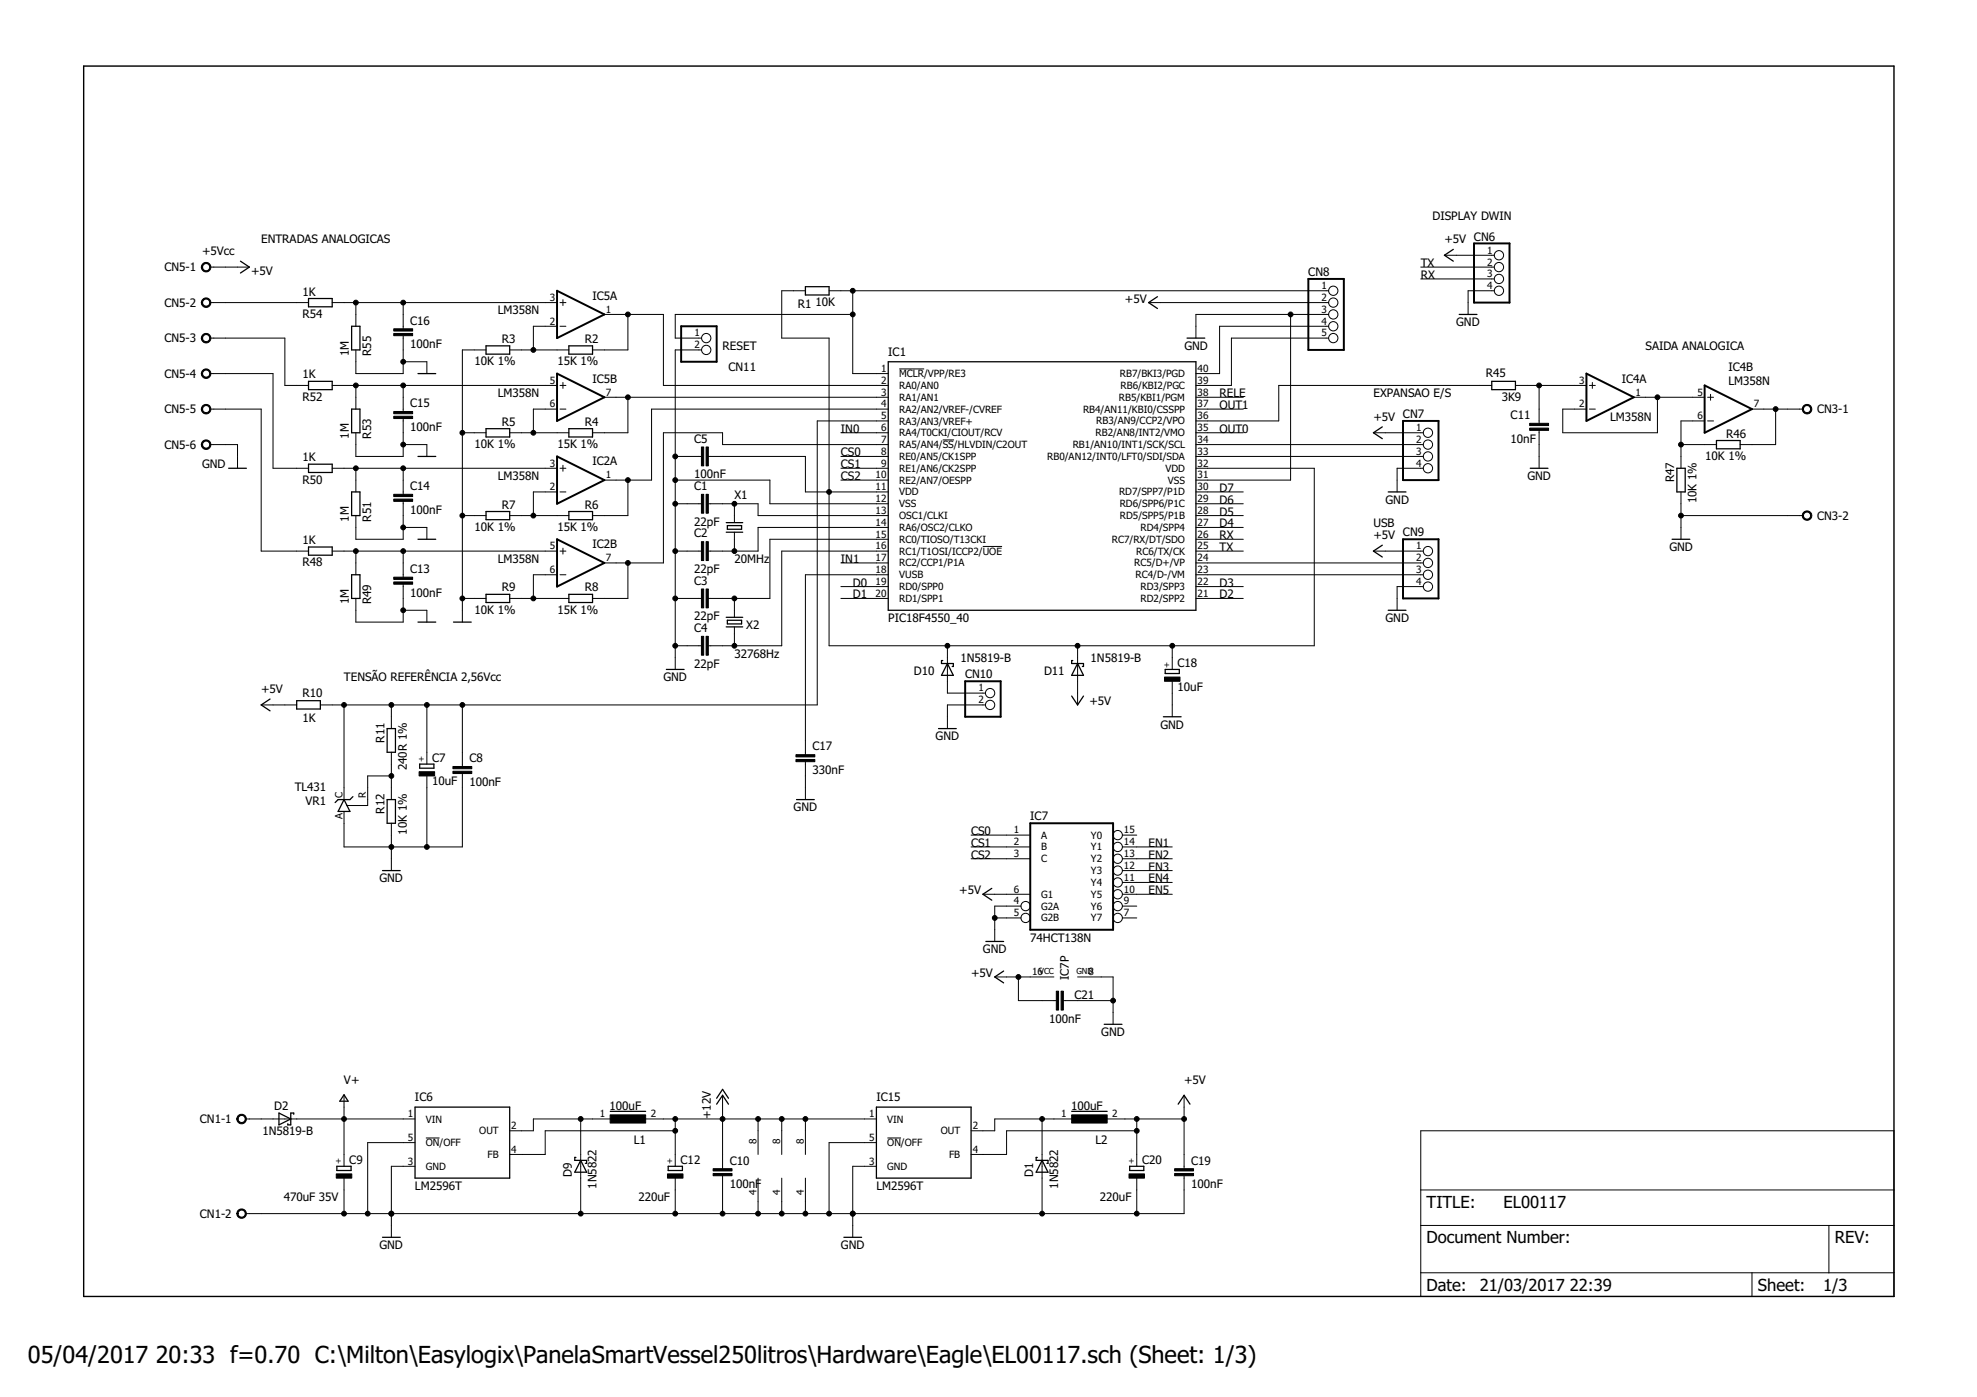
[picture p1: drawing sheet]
<svg xmlns="http://www.w3.org/2000/svg" width="297mm" height="210mm" viewBox="0 0 297 210" stroke-linecap="round" stroke-linejoin="round" font-family="sans-serif">
<g fill="none" stroke="#000" stroke-width=".15">
<path d="M217 38.4h7.5M31.6 50.8h11.2v7.1h3.6M31.6 56.1h9.4v14.3h5.4M31.6 45.5h14.8M31.6 40.1h5.9M49.9 57.9h33.8M49.9 45.5h33.8M53.5 45.5v3.5M53.5 57.9v3.6M60.6 50.5v5.6h-7.1v-3.5M60.6 54.4h3.5v1.7M60.6 45.5v3.9"/>
<path d="M60.6 57.9v3.9M73 52.6h-3.5v40.9M76.6 52.6h8.9M83.7 49h-3.6v3.6M84.1 57.9h.9M84.1 45.5h.9M84.1 49h.9M84.6 45v.9M84.6 57.5v.9M90.8 59.7h42.7M90.8 47.2h8.9v10.7h33.8M94.3 59.7v5.3h-5.3"/>
<path d="M94.3 47.2v5.4h-5.3M105.4 52.6h-3.9v48M121 43.7h-3.5v7.1h7.1v46.2h72.9v-26.6h-17.8M124.6 43.7h75M128.1 43.7v12.4h5.4M128.1 47.2h-26.6v3.6h3.9M135.1 55.4h3.8M172.6 45.5h27M179.7 59.7h7.1M193.9 47.2v24.9h-14.2M199.6 50.8h-14.6v7.1h-5.3M199.6 49h-16.4v7.1h-3.5"/>
<path d="M199.6 47.2h-19.9v3.6M213.5 40.1h11M213.5 41.9h11M224.1 57.9h-32v5.3h-12.4M224.5 43.7h-3.9v3.5M227.7 57.9h10.7M231.2 57.9v5.7M238.8 57.9h.9M239.2 57.5v.9M245.5 59.7h10.6M249 59.7v5.3h-14.2v-3.5h3.6M256.6 59.7h.9"/>
<path d="M257 59.2v.9M31.6 66.8h4.1v3.6M31.6 61.5h7.6v21.3h7.2M49.9 70.4h33.8M53.5 70.4v3.5M60.6 75.3v5.7h-7.1v-3.5M60.6 79.2h3.5v1.8M60.6 62.9v5.7h-7.1v-3.6M60.6 66.8h3.5v1.8M60.6 70.4v3.9M69.5 77.5h3.5M69.5 65h3.5"/>
<path d="M76.6 77.5h8.9M76.6 65h8.9M83.7 73.9h-3.6v3.6M83.7 61.5h-3.6v3.5M84.1 73.9h.9M84.1 61.5h.9M84.1 70.4h.9M84.6 69.9v.9M94.3 72.1v5.4h-5.3M101.5 75.7h3.9M101.5 72.1h14.2v3.6h17.8M101.5 68.6h3.9"/>
<path d="M106.4 75.7h7.5v1.8h19.6M106.4 68.6h14.6v5.3h12.5M110.3 75.7v2.8M110.3 80v2.8M126.3 68.6h7.2M126.3 65h7.2M126.3 70.4h7.2M126.3 72.1h7.2M133.5 79.2h-19.6v3.6h-7.5M133.5 66.8h-24.9v-1.8h-8.9v19.6h-8.9M133.5 63.2h-10.7v42.7h-74.7M133.5 61.5h-35.6v10.6h-7.1"/>
<path d="M141.6 66.1h1.7M179.7 79.2h7.1M179.7 77.5h7.1M179.7 75.7h7.1M179.7 73.9h7.1M179.7 68.6h34.1M179.7 66.8h34.1M179.7 65h7.1M179.7 61.5h7.1M206.4 65h7.4M213.8 70.4h-3.9v3.5M231.2 64.7v5.7"/>
<path d="M238.8 61.5h.9M252.6 77.5h18.3M252.6 66.8h5.3M252.6 73.9v7.1M256.1 63.2h-3.5v7.2M256.6 63.2h.9M263.2 61.5h7.7M266.8 61.5v5.3h-5.3M49.9 82.8h33.8M53.5 82.8v3.6M60.6 91.7h3.5v1.8M60.6 87.8v5.7h-7.1v-3.6"/>
<path d="M60.6 82.8v3.9M69.5 89.9h3.5M76.6 89.9h8.9M83.7 86.4h-3.6v3.5M84.1 82.8h.9M84.1 86.4h.9M84.6 82.4v.8M94.3 84.6v5.3h-5.3M101.5 82.8h3.9M101.5 89.9h3.9M101.5 97h3.9M110.3 89.9v2.9"/>
<path d="M110.3 94.2v2.8M126.3 84.6h7.2M126.3 88.1h7.2M126.3 89.9h7.2M133.5 81h-17.8v8.9h-9.3M133.5 82.8h-16v14.2h-11.1M133.5 86.4h-12.5v27M142.3 97v7.1h5.8M147.7 82.1h2.9M161.9 97v8.9M176.1 97v3.6M179.7 81h7.1"/>
<path d="M179.7 82.8h7.1M179.7 84.6h34.1M179.7 86.4h34.1M179.7 88.1h7.1M179.7 89.9h7.1M206.4 82.8h7.4M213.8 88.1h-3.9v3.6M39.2 105.9h5.4M51.7 105.9v14.2M58.8 116.6h-3.6v4.4h-3.1M58.8 105.9v3.6M58.8 113v7.1"/>
<path d="M64.1 105.9v8.9M64.1 116.6v10.7M69.5 105.9v9.3M69.5 116.2v11.1h-17.8v-5.4M121 114.4v5.7M148.1 105.9h-5.8v3.6M176.1 102.4v5.3M58.8 123.7v7.1M145.9 125.5h8.9M145.9 127.3h8.9M145.9 129h8.9M147.7 134.4h7.1"/>
<path d="M149.5 137.9h3.9M153.4 136.1h-3.9v5.4M168.6 125.5h2.2M168.6 127.3h7.5M168.6 129h7.5M168.6 136.1h2.2M168.6 137.9h2.2M168.6 134.4h7.5M168.6 132.6h7.5M168.6 130.8h7.5M149.5 146.8h8.8M153 146.8v3.5h5.7"/>
<path d="M159.8 150.3h7.4M161.9 146.8h5.3v7.1M36.9 168.1h25.5M51.7 164.6v10.6M51.7 177v5.4M62.4 171.7h-7.2v10.7M62.4 175.2h-3.6v10.7M64 171h2M87.2 168.1v14.3M92.6 168.1h-12.5v1.8h-3.5M96.1 168.1h35.6M101.5 169.9h-19.6v3.6h-5.3"/>
<path d="M101.5 168.1v7.1M101.5 177v5.4M108.6 164.6v11M108.6 176.7v5.7M113.9 168.1v5.4M113.9 177v5.4M117.5 168.1v5.4M117.5 177v5.4M121 168.1v5.4M121 177v5.4M131.7 171.7h-7.1v10.7M131.7 175.2h-3.6v10.7"/>
<path d="M133.3 171h2.1M156.6 168.1v14.3M161.9 168.1h-12.4v1.8h-3.6M165.5 168.1h12.4M170.8 169.9h-19.6v3.6h-5.3M170.8 168.1v7.1M170.8 177v5.4M177.9 176.7v5.7h-141M177.9 164.6v11M213.5 169.9h71.1v24.9h-71.1zM213.5 178.8h71.1M213.5 184.1h71.1"/>
<path d="M213.5 191.2h71.1M263.2 191.2v3.6M274.8 184.1v7.1"/>
<circle cx="225.2" cy="38.4" r=".7"/>
<circle cx="106.1" cy="50.8" r=".7"/>
<circle cx="106.1" cy="52.6" r=".7"/>
<circle cx="200.3" cy="45.5" r=".7"/>
<circle cx="200.3" cy="43.7" r=".7"/>
<circle cx="200.3" cy="47.2" r=".7"/>
<circle cx="200.3" cy="49" r=".7"/>
<circle cx="200.3" cy="50.8" r=".7"/>
<circle cx="225.2" cy="41.9" r=".7"/>
<circle cx="225.2" cy="43.7" r=".7"/>
<circle cx="225.2" cy="40.1" r=".7"/>
<circle cx="214.5" cy="70.4" r=".7"/>
<circle cx="214.5" cy="65" r=".7"/>
<circle cx="214.5" cy="68.6" r=".7"/>
<circle cx="214.5" cy="66.8" r=".7"/>
<circle cx="214.5" cy="88.1" r=".7"/>
<circle cx="214.5" cy="86.4" r=".7"/>
<circle cx="214.5" cy="82.8" r=".7"/>
<circle cx="214.5" cy="84.6" r=".7"/>
<circle cx="148.8" cy="105.9" r=".7"/>
<circle cx="148.8" cy="104.1" r=".7"/>
<circle cx="154.1" cy="136.1" r=".7"/>
<circle cx="154.1" cy="137.9" r=".7"/>
<circle cx="167.9" cy="136.1" r=".7"/>
<circle cx="167.9" cy="125.5" r=".7"/>
<circle cx="167.9" cy="127.3" r=".7"/>
<circle cx="167.9" cy="134.4" r=".7"/>
<circle cx="167.9" cy="132.6" r=".7"/>
<circle cx="167.9" cy="129" r=".7"/>
<circle cx="167.9" cy="130.8" r=".7"/>
<circle cx="167.9" cy="137.9" r=".7"/>
</g>
<g fill="none" stroke="#000" stroke-width=".19">
<path d="M36.1 39.2l1.4 .9-1.4 .9M218.4 37.5l-1.4 .9 1.4 .8M46.4 57.3h3.5v1.2h-3.5zM46.4 44.9h3.5v1.2h-3.5zM52.8 49h1.3v3.6h-1.3zM62.8 56.1h2.7M73 52h3.6v1.2h-3.6zM85.5 52h3.5v1.2h-3.5zM121 43.1h3.6v1.2h-3.6zM133.5 54.4h46.2v37.3h-46.2zM173.9 44.6l-1.3 .9 1.3 .9M178.4 50.8h2.6"/>
<path d="M219.2 47.2h2.7M224.1 57.3h3.6v1.2h-3.6zM34.4 70.4h2.6M46.4 69.7h3.5v1.3h-3.5zM52.8 73.9h1.3v3.6h-1.3zM52.8 61.5h1.3v3.5h-1.3zM62.8 68.6h2.7M73 64.4h3.6v1.3h-3.6zM73 76.9h3.6v1.2h-3.6zM85.5 64.4h3.5v1.3h-3.5zM85.5 76.9h3.5v1.2h-3.5zM109.1 78.5h2.5"/>
<path d="M109.1 80h2.5M109.3 79h2.1v.5h-2.1zM207.7 64.1l-1.3 .9 1.3 .9M208.6 73.9h2.6M229.9 70.4h2.7M251.9 70.4h1.3v3.5h-1.3zM257.9 66.2h3.6v1.2h-3.6zM46.4 82.2h3.5v1.2h-3.5zM52.8 86.4h1.3v3.5h-1.3zM62.8 93.5h2.7M62.8 81h2.7M68.1 93.5h2.7"/>
<path d="M73 89.3h3.6v1.2h-3.6zM85.5 89.3h3.5v1.2h-3.5zM109.1 92.8h2.5M109.1 94.2h2.5M109.3 93.2h2.1v.5h-2.1zM141.6 99.3h-.1v.4h1.7v.4h-.1M142.3 99.7l.9 1.8h-1.7zM161.2 99.3h-.2v.4h1.8v.4h-.2M161.9 99.7l.9 1.8h-1.8zM207.7 81.9l-1.3 .9 1.3 .9M208.6 91.7h2.6M251.2 81h2.7"/>
<path d="M40.6 105l-1.4 .9 1.4 .9M44.6 105.3h3.5v1.2h-3.5zM53 119.7l-.4 .4h-1.8l-.4 .5M58.2 109.5h1.2v3.5h-1.2zM63.1 114.8h2.1v.6h-2.1zM100.1 100.6h2.7M141 109.5h2.7M161 104.6l.9 1.3 .9-1.3M174.8 107.7h2.7M175.1 100.6h2.1v.6h-2.1zM51.7 120.1l.9 1.8h-1.8zM57.5 130.8h2.6"/>
<path d="M58.2 120.1h1.2v3.6h-1.2zM119.7 120.1h2.6M149 133.5l-1.3 .9 1.3 .9M148.1 141.5h2.7M150.8 145.9l-1.3 .9 1.3 .9M165.9 153.9h2.7M41.9 167.2l1.8 .9-1.8 .9zM44.1 167.4v-.2h-.4v1.8h-.5v-.2M50.6 175.2h2.1v.7h-2.1zM51.7 164.5l.6 1h-1.2zM62.4 166.3h14.2v10.7h-14.2zM86.5 173.9h-.1v.4h1.7v.5h-.2"/>
<path d="M87.2 174.3l.9 1.8h-1.7zM91.7 167h5.3M100.4 175.2h2.1v.7h-2.1zM107.7 165.9l.9-1.3 .9 1.3M107.7 165l.9-1.3 .9 1.3M131.7 166.3h14.2v10.7h-14.2zM155.9 173.9h-.2v.4h1.8v.5h-.2M156.6 174.3l.9 1.8h-1.8zM161 167h5.3M169.7 175.2h2.2v.7h-2.2zM177 165.9l.9-1.3 .9 1.3M57.5 185.9h2.6"/>
<path d="M126.8 185.9h2.7"/>
</g>
<path d="M12.6 9.9h272v184.9h-272z" fill="none" stroke="#000" stroke-width=".21"/>
<g fill="#000" stroke="#000" stroke-width=".15">
<path d="M59.2 49.4h2.8v.3h-2.8zM59.2 50.1h2.8v.3h-2.8zM59.2 74.3h2.8v.3h-2.8zM59.2 75h2.8v.3h-2.8zM59.2 61.8h2.8v.4h-2.8zM59.2 62.5h2.8v.4h-2.8zM105.4 74.3h.3v2.8h-.3zM105.4 67.2h.3v2.8h-.3zM106.1 74.3h.3v2.8h-.3zM106.1 67.2h.3v2.8h-.3zM229.8 63.6h2.9v.3h-2.9zM229.8 64.3h2.9v.4h-2.9z"/>
<path d="M59.2 86.7h2.8v.4h-2.8zM59.2 87.4h2.8v.4h-2.8zM105.4 81.4h.3v2.8h-.3zM105.4 88.5h.3v2.8h-.3zM105.4 95.6h.3v2.8h-.3zM106.1 81.4h.3v2.8h-.3zM106.1 88.5h.3v2.8h-.3zM106.1 95.6h.3v2.8h-.3zM63 116h2.3v.6h-2.3zM68.1 115.2h2.8v.3h-2.8zM68.1 115.9h2.8v.3h-2.8zM119.6 113.4h2.8v.3h-2.8z"/>
<path d="M119.6 114.1h2.8v.3h-2.8zM175 101.7h2.3v.7h-2.3zM158.7 148.9h.3v2.9h-.3zM159.4 148.9h.4v2.9h-.4zM50.5 176.4h2.4v.6h-2.4zM91.7 167.5h5.3v1.2h-5.3zM100.3 176.4h2.3v.6h-2.3zM107.1 175.6h2.9v.3h-2.9zM107.1 176.3h2.9v.4h-2.9zM161 167.5h5.3v1.2h-5.3zM169.6 176.4h2.4v.6h-2.4zM176.5 175.6h2.8v.3h-2.8z"/>
<path d="M176.5 176.3h2.8v.4h-2.8z"/>
</g>
<g fill="none" stroke="#000" stroke-width=".3">
<path d="M221.5 36.6h5.3v8.9h-5.3zM83.7 43.7l7.1 3.5-7.1 3.6zM83.7 56.1l7.1 3.6-7.1 3.5zM102.3 49h5.4v5.4h-5.4zM196.6 41.9h5.3v10.7h-5.3zM238.4 56.1l7.1 3.6-7.1 3.5zM256.1 57.9l7.1 3.6-7.1 3.5zM83.7 68.6l7.1 3.5-7.1 3.6zM210.8 63.2h5.3v8.9h-5.3zM83.7 81l7.1 3.6-7.1 3.5zM210.8 81h5.3v8.9h-5.3zM145 102.4h5.3v5.3h-5.3z"/>
<path d="M154.8 123.7h12.4v16h-12.4z"/>
</g>
<g fill="#000" stroke="#000" stroke-width=".15">
<path d="M30.4 39.7a.72 .72 0 0 1 1.2 .1 .72 .72 0 0 1-.4 1 .72 .72 0 0 1-1-.7h.2a.54 .54 0 0 1 .8-.4 .54 .54 0 0 1 .1 .9 .54 .54 0 0 1-.8-.3l-.1-.2h-.2z" fill-rule="evenodd"/>
<path d="M30.4 45a.72 .72 0 0 1 1.2 .1 .72 .72 0 0 1-.4 1.1 .72 .72 0 0 1-1-.7h.2a.54 .54 0 0 1 .8-.5 .54 .54 0 0 1 .1 .9 .54 .54 0 0 1-.8-.2l-.1-.2h-.2z" fill-rule="evenodd"/>
<path d="M30.4 50.4a.72 .72 0 0 1 1.2 0 .72 .72 0 0 1-.4 1.1 .72 .72 0 0 1-1-.7h.2a.54 .54 0 0 1 .8-.4 .54 .54 0 0 1 .1 .9 .54 .54 0 0 1-.8-.3l-.1-.2h-.2z" fill-rule="evenodd"/>
<path d="M30.4 55.7a.72 .72 0 0 1 1.2 .1 .72 .72 0 0 1-.4 1 .72 .72 0 0 1-1-.7h.2a.54 .54 0 0 1 .8-.4 .54 .54 0 0 1 .1 .9 .54 .54 0 0 1-.8-.3l-.1-.2h-.2z" fill-rule="evenodd"/>
<path d="M30.4 61a.72 .72 0 0 1 1.2 .1 .72 .72 0 0 1-.4 1.1 .72 .72 0 0 1-1-.7h.2a.54 .54 0 0 1 .8-.5 .54 .54 0 0 1 .1 .9 .54 .54 0 0 1-.8-.2l-.1-.2h-.2z" fill-rule="evenodd"/>
<path d="M30.4 66.3a.72 .72 0 0 1 1.2 .1 .72 .72 0 0 1-.4 1.1 .72 .72 0 0 1-1-.7h.2a.54 .54 0 0 1 .8-.4 .54 .54 0 0 1 .1 .9 .54 .54 0 0 1-.8-.3l-.1-.2h-.2z" fill-rule="evenodd"/>
<path d="M271 61a.72 .72 0 0 1 1.1 .1 .72 .72 0 0 1-.4 1.1 .72 .72 0 0 1-.9-.7h.2a.54 .54 0 0 1 .7-.6 .54 .54 0 0 1 .2 .9 .54 .54 0 0 1-.9-.1v-.2h-.2z" fill-rule="evenodd"/>
<path d="M271 77a.72 .72 0 0 1 1.1 .1 .72 .72 0 0 1-.4 1.1 .72 .72 0 0 1-.9-.7h.2a.54 .54 0 0 1 .7-.6 .54 .54 0 0 1 .2 .9 .54 .54 0 0 1-.9-.1v-.2h-.2z" fill-rule="evenodd"/>
<path d="M35.8 167.7a.72 .72 0 0 1 1.1 0 .72 .72 0 0 1-.4 1.1 .72 .72 0 0 1-.9-.7h.2a.54 .54 0 0 1 .8-.4 .54 .54 0 0 1 .1 .9 .54 .54 0 0 1-.9-.3v-.2h-.2z" fill-rule="evenodd"/>
<path d="M35.8 181.9a.72 .72 0 0 1 1.1 .1 .72 .72 0 0 1-.4 1 .72 .72 0 0 1-.9-.6h.2a.54 .54 0 0 1 .8-.5 .54 .54 0 0 1 .1 .9 .54 .54 0 0 1-.9-.3v-.1h-.2z" fill-rule="evenodd"/>
<circle cx="53.5" cy="45.5" r=".36"/>
<circle cx="53.5" cy="57.9" r=".36"/>
<circle cx="60.6" cy="57.9" r=".36"/>
<circle cx="60.6" cy="45.5" r=".36"/>
<circle cx="60.6" cy="54.4" r=".36"/>
<circle cx="80.1" cy="52.6" r=".36"/>
<circle cx="94.3" cy="47.2" r=".36"/>
<circle cx="94.3" cy="59.7" r=".36"/>
<circle cx="128.1" cy="43.7" r=".36"/>
<circle cx="128.1" cy="47.2" r=".36"/>
<circle cx="193.9" cy="47.2" r=".36"/>
<circle cx="231.2" cy="57.9" r=".36"/>
<circle cx="249" cy="59.7" r=".36"/>
<circle cx="53.5" cy="70.4" r=".36"/>
<circle cx="60.6" cy="79.2" r=".36"/>
<circle cx="60.6" cy="70.4" r=".36"/>
<circle cx="60.6" cy="66.8" r=".36"/>
<circle cx="69.5" cy="77.5" r=".36"/>
<circle cx="69.5" cy="65" r=".36"/>
<circle cx="80.1" cy="77.5" r=".36"/>
<circle cx="80.1" cy="65" r=".36"/>
<circle cx="94.3" cy="72.1" r=".36"/>
<circle cx="101.5" cy="72.1" r=".36"/>
<circle cx="101.5" cy="68.6" r=".36"/>
<circle cx="101.5" cy="75.7" r=".36"/>
<circle cx="110.3" cy="75.7" r=".36"/>
<circle cx="124.6" cy="73.9" r=".36"/>
<circle cx="252.6" cy="77.5" r=".36"/>
<circle cx="252.6" cy="66.8" r=".36"/>
<circle cx="266.8" cy="61.5" r=".36"/>
<circle cx="53.5" cy="82.8" r=".36"/>
<circle cx="60.6" cy="82.8" r=".36"/>
<circle cx="60.6" cy="91.7" r=".36"/>
<circle cx="69.5" cy="89.9" r=".36"/>
<circle cx="80.1" cy="89.9" r=".36"/>
<circle cx="94.3" cy="84.6" r=".36"/>
<circle cx="101.5" cy="82.8" r=".36"/>
<circle cx="101.5" cy="97" r=".36"/>
<circle cx="101.5" cy="89.9" r=".36"/>
<circle cx="110.3" cy="82.8" r=".36"/>
<circle cx="110.3" cy="89.9" r=".36"/>
<circle cx="110.3" cy="97" r=".36"/>
<circle cx="142.3" cy="97" r=".36"/>
<circle cx="161.9" cy="97" r=".36"/>
<circle cx="176.1" cy="97" r=".36"/>
<circle cx="51.7" cy="105.9" r=".36"/>
<circle cx="58.8" cy="105.9" r=".36"/>
<circle cx="58.8" cy="116.6" r=".36"/>
<circle cx="64.1" cy="105.9" r=".36"/>
<circle cx="69.5" cy="105.9" r=".36"/>
<circle cx="58.8" cy="127.3" r=".36"/>
<circle cx="64.1" cy="127.3" r=".36"/>
<circle cx="149.5" cy="137.9" r=".36"/>
<circle cx="153" cy="146.8" r=".36"/>
<circle cx="167.2" cy="150.3" r=".36"/>
<circle cx="51.7" cy="168.1" r=".36"/>
<circle cx="87.2" cy="168.1" r=".36"/>
<circle cx="101.5" cy="169.9" r=".36"/>
<circle cx="101.5" cy="168.1" r=".36"/>
<circle cx="108.6" cy="168.1" r=".36"/>
<circle cx="113.9" cy="168.1" r=".36"/>
<circle cx="117.5" cy="168.1" r=".36"/>
<circle cx="121" cy="168.1" r=".36"/>
<circle cx="156.6" cy="168.1" r=".36"/>
<circle cx="170.8" cy="168.1" r=".36"/>
<circle cx="170.8" cy="169.9" r=".36"/>
<circle cx="177.9" cy="168.1" r=".36"/>
<circle cx="51.7" cy="182.4" r=".36"/>
<circle cx="55.2" cy="182.4" r=".36"/>
<circle cx="58.8" cy="182.4" r=".36"/>
<circle cx="87.2" cy="182.4" r=".36"/>
<circle cx="101.5" cy="182.4" r=".36"/>
<circle cx="108.6" cy="182.4" r=".36"/>
<circle cx="113.9" cy="182.4" r=".36"/>
<circle cx="117.5" cy="182.4" r=".36"/>
<circle cx="121" cy="182.4" r=".36"/>
<circle cx="124.6" cy="182.4" r=".36"/>
<circle cx="128.1" cy="182.4" r=".36"/>
<circle cx="156.6" cy="182.4" r=".36"/>
<circle cx="170.8" cy="182.4" r=".36"/>
</g>
<g font-size="3.5">
<text x="4.2" y="204.7">05/04/2017</text>
<text x="23.4" y="204.7">20:33 f=0.70 C:\Milton\Easylogix\PanelaSmartVessel250litros\Hardware\Eagle\EL00117.sch (Sheet: 1/3)</text>
</g>
<g font-size="2.5">
<text x="214.3" y="181.5">TITLE:</text>
<text x="225.9" y="181.5">EL00117</text>
<text x="214.3" y="186.8">Document Number:</text>
<text x="275.7" y="186.8">REV:</text>
<text x="214.3" y="193.9">Date:</text>
<text x="222.3" y="193.9">21/03/2017</text>
<text x="235.9" y="193.9">22:39</text>
<text x="264.1" y="193.9">Sheet:</text>
<text x="273.9" y="193.9">1/3</text>
</g>
<g font-size="1.8">
<text x="215.2" y="33">DISPLAY DWIN</text>
<text x="24.7" y="40.8">CN5-1</text>
<text x="30.4" y="38.4">+5Vcc</text>
<text x="37.7" y="41.4">+5V</text>
<text x="39.2" y="36.6">ENTRADAS ANALOGICAS</text>
<text x="196.6" y="41.5">CN8</text>
<text x="213.5" y="40.1">TX</text>
<text x="213.5" y="41.9">RX</text>
<text x="217" y="36.6">+5V</text>
<text x="221.5" y="36.1">CN6</text>
<text x="24.7" y="46.1">CN5-2</text>
<text x="45.5" y="44.4">1K</text>
<text x="45.5" y="47.8">R54</text>
<text x="74.8" y="47.3">LM358N</text>
<text x="89" y="45">IC5A</text>
<text x="119.9" y="46.2">R1</text>
<text x="122.5" y="46">10K</text>
<text x="169" y="45.5">+5V</text>
<text x="24.7" y="51.4">CN5-3</text>
<text x="52.4" y="53.5" transform="rotate(-90 52.4 53.5)">1M</text>
<text x="55.8" y="53.5" transform="rotate(-90 55.8 53.5)">R55</text>
<text x="61.6" y="52.3">100nF</text>
<text x="61.6" y="48.8">C16</text>
<text x="75.4" y="51.5">R3</text>
<text x="87.9" y="51.5">R2</text>
<text x="108.6" y="52.6">RESET</text>
<text x="133.5" y="53.5">IC1</text>
<text x="177.9" y="52.6">GND</text>
<text x="218.8" y="49">GND</text>
<text x="247.2" y="52.6">SAIDA ANALOGICA</text>
<text x="24.7" y="56.8">CN5-4</text>
<text x="45.5" y="56.9">1K</text>
<text x="71.3" y="54.9">10K 1%</text>
<text x="74.8" y="59.7">LM358N</text>
<text x="83.7" y="54.9">15K 1%</text>
<text x="89" y="57.5">IC5B</text>
<text x="109.5" y="55.7">CN11</text>
<text x="183.2" y="59.7">RELE</text>
<text x="206.3" y="59.7">EXPANSAO E/S</text>
<text x="223.2" y="56.7">R45</text>
<text x="243.7" y="57.5">IC4A</text>
<text x="259.7" y="57.9">LM358N</text>
<text x="259.7" y="55.7">IC4B</text>
<text x="24.7" y="62.1">CN5-5</text>
<text x="45.5" y="60.2">R52</text>
<text x="52.4" y="65.9" transform="rotate(-90 52.4 65.9)">1M</text>
<text x="55.8" y="65.9" transform="rotate(-90 55.8 65.9)">R53</text>
<text x="61.6" y="64.8">100nF</text>
<text x="61.6" y="61.2">C15</text>
<text x="75.4" y="64">R5</text>
<text x="87.9" y="64">R4</text>
<text x="126.3" y="65">IN0</text>
<text x="183.2" y="65">OUT0</text>
<text x="183.2" y="61.5">OUT1</text>
<text x="206.3" y="63.3">+5V</text>
<text x="210.8" y="62.8">CN7</text>
<text x="225.6" y="60.2">3K9</text>
<text x="227" y="63">C11</text>
<text x="241.9" y="63.3">LM358N</text>
<text x="259.3" y="65.8">R46</text>
<text x="273" y="62.1">CN3-1</text>
<text x="24.7" y="67.4">CN5-6</text>
<text x="30.4" y="70.4">GND</text>
<text x="45.5" y="69.3">1K</text>
<text x="71.3" y="67.3">10K 1%</text>
<text x="83.7" y="67.3">15K 1%</text>
<text x="89" y="69.9">IC2A</text>
<text x="104.3" y="71.9">100nF</text>
<text x="104.3" y="66.5">C5</text>
<text x="126.3" y="68.6">CS0</text>
<text x="126.3" y="70.4">CS1</text>
<text x="227" y="66.5">10nF</text>
<text x="256.2" y="69.1">10K 1%</text>
<text x="45.5" y="72.7">R50</text>
<text x="61.6" y="77.2">100nF</text>
<text x="61.6" y="73.6">C14</text>
<text x="74.8" y="72.1">LM358N</text>
<text x="75.4" y="76.4">R7</text>
<text x="87.9" y="76.4">R6</text>
<text x="104.3" y="73.6">C1</text>
<text x="110.3" y="75">X1</text>
<text x="126.3" y="72.1">CS2</text>
<text x="183.2" y="77.5">D5</text>
<text x="183.2" y="75.7">D6</text>
<text x="183.2" y="73.9">D7</text>
<text x="208.2" y="75.7">GND</text>
<text x="229.5" y="72.1">GND</text>
<text x="251.5" y="72.5" transform="rotate(-90 251.5 72.5)">R47</text>
<text x="254.9" y="75.6" transform="rotate(-90 254.9 75.6)">10K 1%</text>
<text x="45.5" y="81.7">1K</text>
<text x="52.4" y="78.4" transform="rotate(-90 52.4 78.4)">1M</text>
<text x="55.8" y="78.4" transform="rotate(-90 55.8 78.4)">R51</text>
<text x="71.3" y="79.8">10K 1%</text>
<text x="83.7" y="79.8">15K 1%</text>
<text x="89" y="82.4">IC2B</text>
<text x="104.3" y="79">22pF</text>
<text x="104.3" y="80.8">C2</text>
<text x="183.2" y="82.8">TX</text>
<text x="183.2" y="81">RX</text>
<text x="183.2" y="79.2">D4</text>
<text x="206.3" y="81">+5V</text>
<text x="206.3" y="79.2">USB</text>
<text x="210.8" y="80.6">CN9</text>
<text x="250.8" y="82.8">GND</text>
<text x="273" y="78.1">CN3-2</text>
<text x="45.5" y="85.1">R48</text>
<text x="61.6" y="89.6">100nF</text>
<text x="61.6" y="86.1">C13</text>
<text x="74.8" y="84.6">LM358N</text>
<text x="75.4" y="88.9">R9</text>
<text x="87.9" y="88.9">R8</text>
<text x="104.3" y="86.1">22pF</text>
<text x="104.3" y="87.9">C3</text>
<text x="110.3" y="84.6">20MHz</text>
<text x="126.3" y="84.6">IN1</text>
<text x="128.1" y="88.1">D0</text>
<text x="128.1" y="89.9">D1</text>
<text x="183.2" y="89.9">D2</text>
<text x="183.2" y="88.1">D3</text>
<text x="52.4" y="90.8" transform="rotate(-90 52.4 90.8)">1M</text>
<text x="55.8" y="90.8" transform="rotate(-90 55.8 90.8)">R49</text>
<text x="71.3" y="92.2">10K 1%</text>
<text x="83.7" y="92.2">15K 1%</text>
<text x="104.3" y="93.2">22pF</text>
<text x="104.3" y="95">C4</text>
<text x="112.1" y="94.5">X2</text>
<text x="133.5" y="93.5">PIC18F4550_40</text>
<text x="208.2" y="93.5">GND</text>
<text x="104.3" y="100.3">22pF</text>
<text x="110.3" y="98.8">32768Hz</text>
<text x="137.3" y="101.4">D10</text>
<text x="144.3" y="99.4">1N5819-B</text>
<text x="145" y="101.9">CN10</text>
<text x="156.9" y="101.4">D11</text>
<text x="163.9" y="99.4">1N5819-B</text>
<text x="176.9" y="100.2">C18</text>
<text x="39.2" y="104.1">+5V</text>
<text x="45.5" y="104.7">R10</text>
<text x="51.7" y="102.4">TENSÃO REFERÊNCIA 2,56Vcc</text>
<text x="99.7" y="102.4">GND</text>
<text x="163.7" y="105.9">+5V</text>
<text x="176.9" y="103.8">10uF</text>
<text x="45.5" y="108.4">1K</text>
<text x="57.7" y="111.6" transform="rotate(-90 57.7 111.6)">R11</text>
<text x="122.1" y="112.8">C17</text>
<text x="140.6" y="111.2">GND</text>
<text x="174.3" y="109.5">GND</text>
<text x="44.3" y="118.8">TL431</text>
<text x="61.1" y="115.8" transform="rotate(-90 61.1 115.8)">240R 1%</text>
<text x="64.9" y="118">10uF</text>
<text x="64.9" y="114.5">C7</text>
<text x="70.5" y="118.1">100nF</text>
<text x="70.5" y="114.5">C8</text>
<text x="122.1" y="116.3">330nF</text>
<text x="45.9" y="121">VR1</text>
<text x="57.7" y="122.3" transform="rotate(-90 57.7 122.3)">R12</text>
<text x="61.1" y="125.4" transform="rotate(-90 61.1 125.4)">10K 1%</text>
<text x="119.2" y="121.9">GND</text>
<text x="145.9" y="125.5">CS0</text>
<text x="154.8" y="123.2">IC7</text>
<text x="145.9" y="127.2">CS1</text>
<text x="145.9" y="129">CS2</text>
<text x="172.6" y="130.8">EN3</text>
<text x="172.6" y="127.2">EN1</text>
<text x="172.6" y="129">EN2</text>
<text x="57" y="132.6">GND</text>
<text x="144.1" y="134.4">+5V</text>
<text x="172.6" y="132.6">EN4</text>
<text x="172.6" y="134.4">EN5</text>
<text x="147.7" y="143.2">GND</text>
<text x="154.8" y="141.5">74HCT138N</text>
<text x="145.9" y="146.8">+5V</text>
<text x="160.6" y="147.2" transform="rotate(-90 160.6 147.2)">IC7P</text>
<text x="157.6" y="153.6">100nF</text>
<text x="161.4" y="150.1">C21</text>
<text x="165.5" y="155.7">GND</text>
<text x="41.2" y="166.8">D2</text>
<text x="51.7" y="162.8">V+</text>
<text x="62.4" y="165.5">IC6</text>
<text x="91.6" y="166.7">100uF</text>
<text x="131.7" y="165.5">IC15</text>
<text x="160.9" y="166.7">100uF</text>
<text x="177.9" y="162.8">+5V</text>
<text x="30" y="168.8">CN1-1</text>
<text x="39.4" y="170.5">1N5819-B</text>
<text x="95.2" y="171.9">L1</text>
<text x="106.8" y="168.1" transform="rotate(-90 106.8 168.1)">+12V</text>
<text x="164.6" y="171.9">L2</text>
<text x="52.5" y="174.9">C9</text>
<text x="62.4" y="178.8">LM2596T</text>
<text x="85.9" y="176.8" transform="rotate(-90 85.9 176.8)">D9</text>
<text x="89.6" y="178.6" transform="rotate(-90 89.6 178.6)">1N5822</text>
<text x="102.3" y="174.9">C12</text>
<text x="109.6" y="178.5">100nF</text>
<text x="109.6" y="175">C10</text>
<text x="131.7" y="178.8">LM2596T</text>
<text x="155.2" y="176.8" transform="rotate(-90 155.2 176.8)">D1</text>
<text x="159" y="178.6" transform="rotate(-90 159 178.6)">1N5822</text>
<text x="171.6" y="174.9">C20</text>
<text x="179" y="178.5">100nF</text>
<text x="179" y="175">C19</text>
<text x="30" y="183">CN1-2</text>
<text x="42.6" y="180.4">470uF 35V</text>
<text x="95.9" y="180.4">220uF</text>
<text x="165.3" y="180.4">220uF</text>
<text x="57" y="187.7">GND</text>
<text x="126.3" y="187.7">GND</text>
</g>
<g font-size="1.5">
<text x="223.4" y="38.1">1</text>
<text x="223.4" y="39.9">2</text>
<text x="223.4" y="41.7">3</text>
<text x="82.6" y="45.2">3</text>
<text x="91" y="47">1</text>
<text x="198.6" y="43.4">1</text>
<text x="198.6" y="45.2">2</text>
<text x="198.6" y="47">3</text>
<text x="223.4" y="43.4">4</text>
<text x="82.6" y="48.8">2</text>
<text x="104.3" y="50.6">1</text>
<text x="104.3" y="52.3">2</text>
<text x="198.6" y="48.8">4</text>
<text x="198.6" y="50.6">5</text>
<text x="82.6" y="57.7">5</text>
<text x="91" y="59.4">7</text>
<text x="132.4" y="55.9">1</text>
<text x="132.4" y="57.7">2</text>
<text x="132.4" y="59.4">3</text>
<text x="135.1" y="56.7">MCLR/VPP/RE3</text>
<text x="135.1" y="58.5">RA0/AN0</text>
<text x="168.3" y="56.7">RB7/BKI3/PGD</text>
<text x="168.4" y="58.4">RB6/KBI2/PGC</text>
<text x="179.9" y="59.4">38</text>
<text x="179.9" y="57.7">39</text>
<text x="179.9" y="55.9">40</text>
<text x="237.3" y="57.7">3</text>
<text x="245.7" y="59.4">1</text>
<text x="255.1" y="59.4">5</text>
<text x="82.6" y="61.2">6</text>
<text x="132.4" y="61.2">4</text>
<text x="132.4" y="63">5</text>
<text x="132.4" y="64.8">6</text>
<text x="135.1" y="60.2">RA1/AN1</text>
<text x="135.1" y="62">RA2/AN2/VREF-/CVREF</text>
<text x="135.1" y="63.8">RA3/AN3/VREF+</text>
<text x="135.1" y="65.6">RA4/T0CKI/CIOUT/RCV</text>
<text x="162.7" y="62">RB4/AN11/KBI0/CSSPP</text>
<text x="164.6" y="65.6">RB2/AN8/INT2/VMO</text>
<text x="164.7" y="63.8">RB3/AN9/CCP2/VPO</text>
<text x="168.1" y="60.2">RB5/KBI1/PGM</text>
<text x="179.9" y="64.8">35</text>
<text x="179.9" y="63">36</text>
<text x="179.9" y="61.2">37</text>
<text x="212.8" y="64.8">1</text>
<text x="237.3" y="61.2">2</text>
<text x="255.1" y="63">6</text>
<text x="263.5" y="61.2">7</text>
<text x="82.6" y="70.1">3</text>
<text x="91" y="71.9">1</text>
<text x="131.6" y="71.9">10</text>
<text x="132.4" y="66.6">7</text>
<text x="132.4" y="68.3">8</text>
<text x="132.4" y="70.1">9</text>
<text x="135.1" y="67.3">RA5/AN4/SS/HLVDIN/C2OUT</text>
<text x="135.1" y="69.1">RE0/AN5/CK1SPP</text>
<text x="135.1" y="70.9">RE1/AN6/CK2SPP</text>
<text x="157.3" y="69.1">RB0/AN12/INT0/LFT0/SDI/SDA</text>
<text x="161.2" y="67.3">RB1/AN10/INT1/SCK/SCL</text>
<text x="175.1" y="70.9">VDD</text>
<text x="179.9" y="68.3">33</text>
<text x="179.9" y="66.6">34</text>
<text x="179.9" y="70.1">32</text>
<text x="179.9" y="71.9">31</text>
<text x="212.8" y="66.6">2</text>
<text x="212.8" y="68.3">3</text>
<text x="212.8" y="70.1">4</text>
<text x="82.6" y="73.7">2</text>
<text x="131.6" y="75.4">12</text>
<text x="131.6" y="73.7">11</text>
<text x="131.6" y="77.2">13</text>
<text x="135.1" y="76.2">VSS</text>
<text x="135.1" y="74.4">VDD</text>
<text x="135.1" y="72.7">RE2/AN7/OESPP</text>
<text x="168.1" y="74.4">RD7/SPP7/P1D</text>
<text x="168.2" y="76.2">RD6/SPP6/P1C</text>
<text x="168.3" y="78">RD5/SPP5/P1B</text>
<text x="175.5" y="72.7">VSS</text>
<text x="179.9" y="77.2">28</text>
<text x="179.9" y="75.4">29</text>
<text x="179.9" y="73.7">30</text>
<text x="82.6" y="82.6">5</text>
<text x="131.6" y="79">14</text>
<text x="131.6" y="80.8">15</text>
<text x="131.6" y="82.6">16</text>
<text x="135.1" y="78">OSC1/CLKI</text>
<text x="135.1" y="79.8">RA6/OSC2/CLKO</text>
<text x="135.1" y="81.6">RC0/TIOSO/T13CKI</text>
<text x="135.1" y="83.3">RC1/T1OSI/ICCP2/UOE</text>
<text x="167.1" y="81.6">RC7/RX/DT/SDO</text>
<text x="170.7" y="83.3">RC6/TX/CK</text>
<text x="171.4" y="79.8">RD4/SPP4</text>
<text x="179.9" y="80.8">26</text>
<text x="179.9" y="79">27</text>
<text x="179.9" y="82.6">25</text>
<text x="212.8" y="82.6">1</text>
<text x="82.6" y="86.1">6</text>
<text x="91" y="84.3">7</text>
<text x="131.6" y="84.3">17</text>
<text x="131.6" y="86.1">18</text>
<text x="131.6" y="87.9">19</text>
<text x="131.6" y="89.7">20</text>
<text x="135.1" y="85.1">RC2/CCP1/P1A</text>
<text x="135.1" y="86.9">VUSB</text>
<text x="135.1" y="88.7">RD0/SPP0</text>
<text x="170.4" y="85.1">RC5/D+/VP</text>
<text x="170.6" y="86.9">RC4/D-/VM</text>
<text x="171.4" y="88.7">RD3/SPP3</text>
<text x="179.9" y="89.7">21</text>
<text x="179.9" y="87.9">22</text>
<text x="179.9" y="86.1">23</text>
<text x="179.9" y="84.3">24</text>
<text x="212.8" y="84.3">2</text>
<text x="212.8" y="86.1">3</text>
<text x="212.8" y="87.9">4</text>
<text x="135.1" y="90.4">RD1/SPP1</text>
<text x="171.4" y="90.4">RD2/SPP2</text>
<text x="147" y="103.9">1</text>
<text x="147" y="105.7">2</text>
<text x="51.4" y="119.9" transform="rotate(-90 51.4 119.9)">C</text>
<text x="55" y="119.9" transform="rotate(-90 55 119.9)">R</text>
<text x="51.4" y="123.1" transform="rotate(-90 51.4 123.1)">A</text>
<text x="152.3" y="125.2">1</text>
<text x="163.9" y="126">Y0</text>
<text x="168.9" y="125.2">15</text>
<text x="152.3" y="127">2</text>
<text x="152.3" y="128.8">3</text>
<text x="156.4" y="126">A</text>
<text x="156.4" y="127.8">B</text>
<text x="156.4" y="129.6">C</text>
<text x="163.9" y="131.3">Y3</text>
<text x="163.9" y="129.5">Y2</text>
<text x="163.9" y="127.8">Y1</text>
<text x="168.9" y="130.6">12</text>
<text x="168.9" y="128.8">13</text>
<text x="168.9" y="127">14</text>
<text x="152.3" y="135.9">4</text>
<text x="152.3" y="137.7">5</text>
<text x="152.3" y="134.1">6</text>
<text x="156.4" y="136.7">G2A</text>
<text x="156.4" y="134.9">G1</text>
<text x="163.9" y="136.7">Y6</text>
<text x="163.9" y="134.9">Y5</text>
<text x="163.9" y="133.1">Y4</text>
<text x="168.9" y="137.7">7</text>
<text x="168.9" y="135.9">9</text>
<text x="168.9" y="134.1">10</text>
<text x="168.9" y="132.3">11</text>
<text x="156.4" y="138.4">G2B</text>
<text x="163.9" y="138.4">Y7</text>
<text x="155.1" y="146.6">16</text>
<text x="163.5" y="146.6">8</text>
<text x="61.3" y="167.9">1</text>
<text x="90.1" y="167.9">1</text>
<text x="97.8" y="167.9">2</text>
<text x="130.6" y="167.9">1</text>
<text x="159.4" y="167.9">1</text>
<text x="167.1" y="167.9">2</text>
<text x="61.3" y="171.4">5</text>
<text x="64" y="168.7">VIN</text>
<text x="64" y="172.2">ON/OFF</text>
<text x="72" y="170.4">OUT</text>
<text x="73.3" y="174">FB</text>
<text x="76.8" y="169.7">2</text>
<text x="76.8" y="173.2">4</text>
<text x="113.7" y="171.8" transform="rotate(-90 113.7 171.8)">8</text>
<text x="117.2" y="171.8" transform="rotate(-90 117.2 171.8)">8</text>
<text x="120.8" y="171.8" transform="rotate(-90 120.8 171.8)">8</text>
<text x="130.6" y="171.4">5</text>
<text x="133.3" y="168.7">VIN</text>
<text x="133.3" y="172.2">ON/OFF</text>
<text x="141.3" y="170.4">OUT</text>
<text x="142.6" y="174">FB</text>
<text x="146.2" y="169.7">2</text>
<text x="146.2" y="173.2">4</text>
<text x="61.3" y="175">3</text>
<text x="64" y="175.8">GND</text>
<text x="113.7" y="179.5" transform="rotate(-90 113.7 179.5)">4</text>
<text x="117.2" y="179.5" transform="rotate(-90 117.2 179.5)">4</text>
<text x="120.8" y="179.5" transform="rotate(-90 120.8 179.5)">4</text>
<text x="130.6" y="175">3</text>
<text x="133.3" y="175.8">GND</text>
</g>
<g font-size="1.2">
<text x="175.7" y="100.3" transform="rotate(-90 175.7 100.3)">+</text>
<text x="63.7" y="114.5" transform="rotate(-90 63.7 114.5)">+</text>
<text x="156.1" y="146.4">VCC</text>
<text x="161.7" y="146.4">GND</text>
<text x="51.3" y="175" transform="rotate(-90 51.3 175)">+</text>
<text x="101.1" y="175" transform="rotate(-90 101.1 175)">+</text>
<text x="170.4" y="175" transform="rotate(-90 170.4 175)">+</text>
</g>
</svg>
